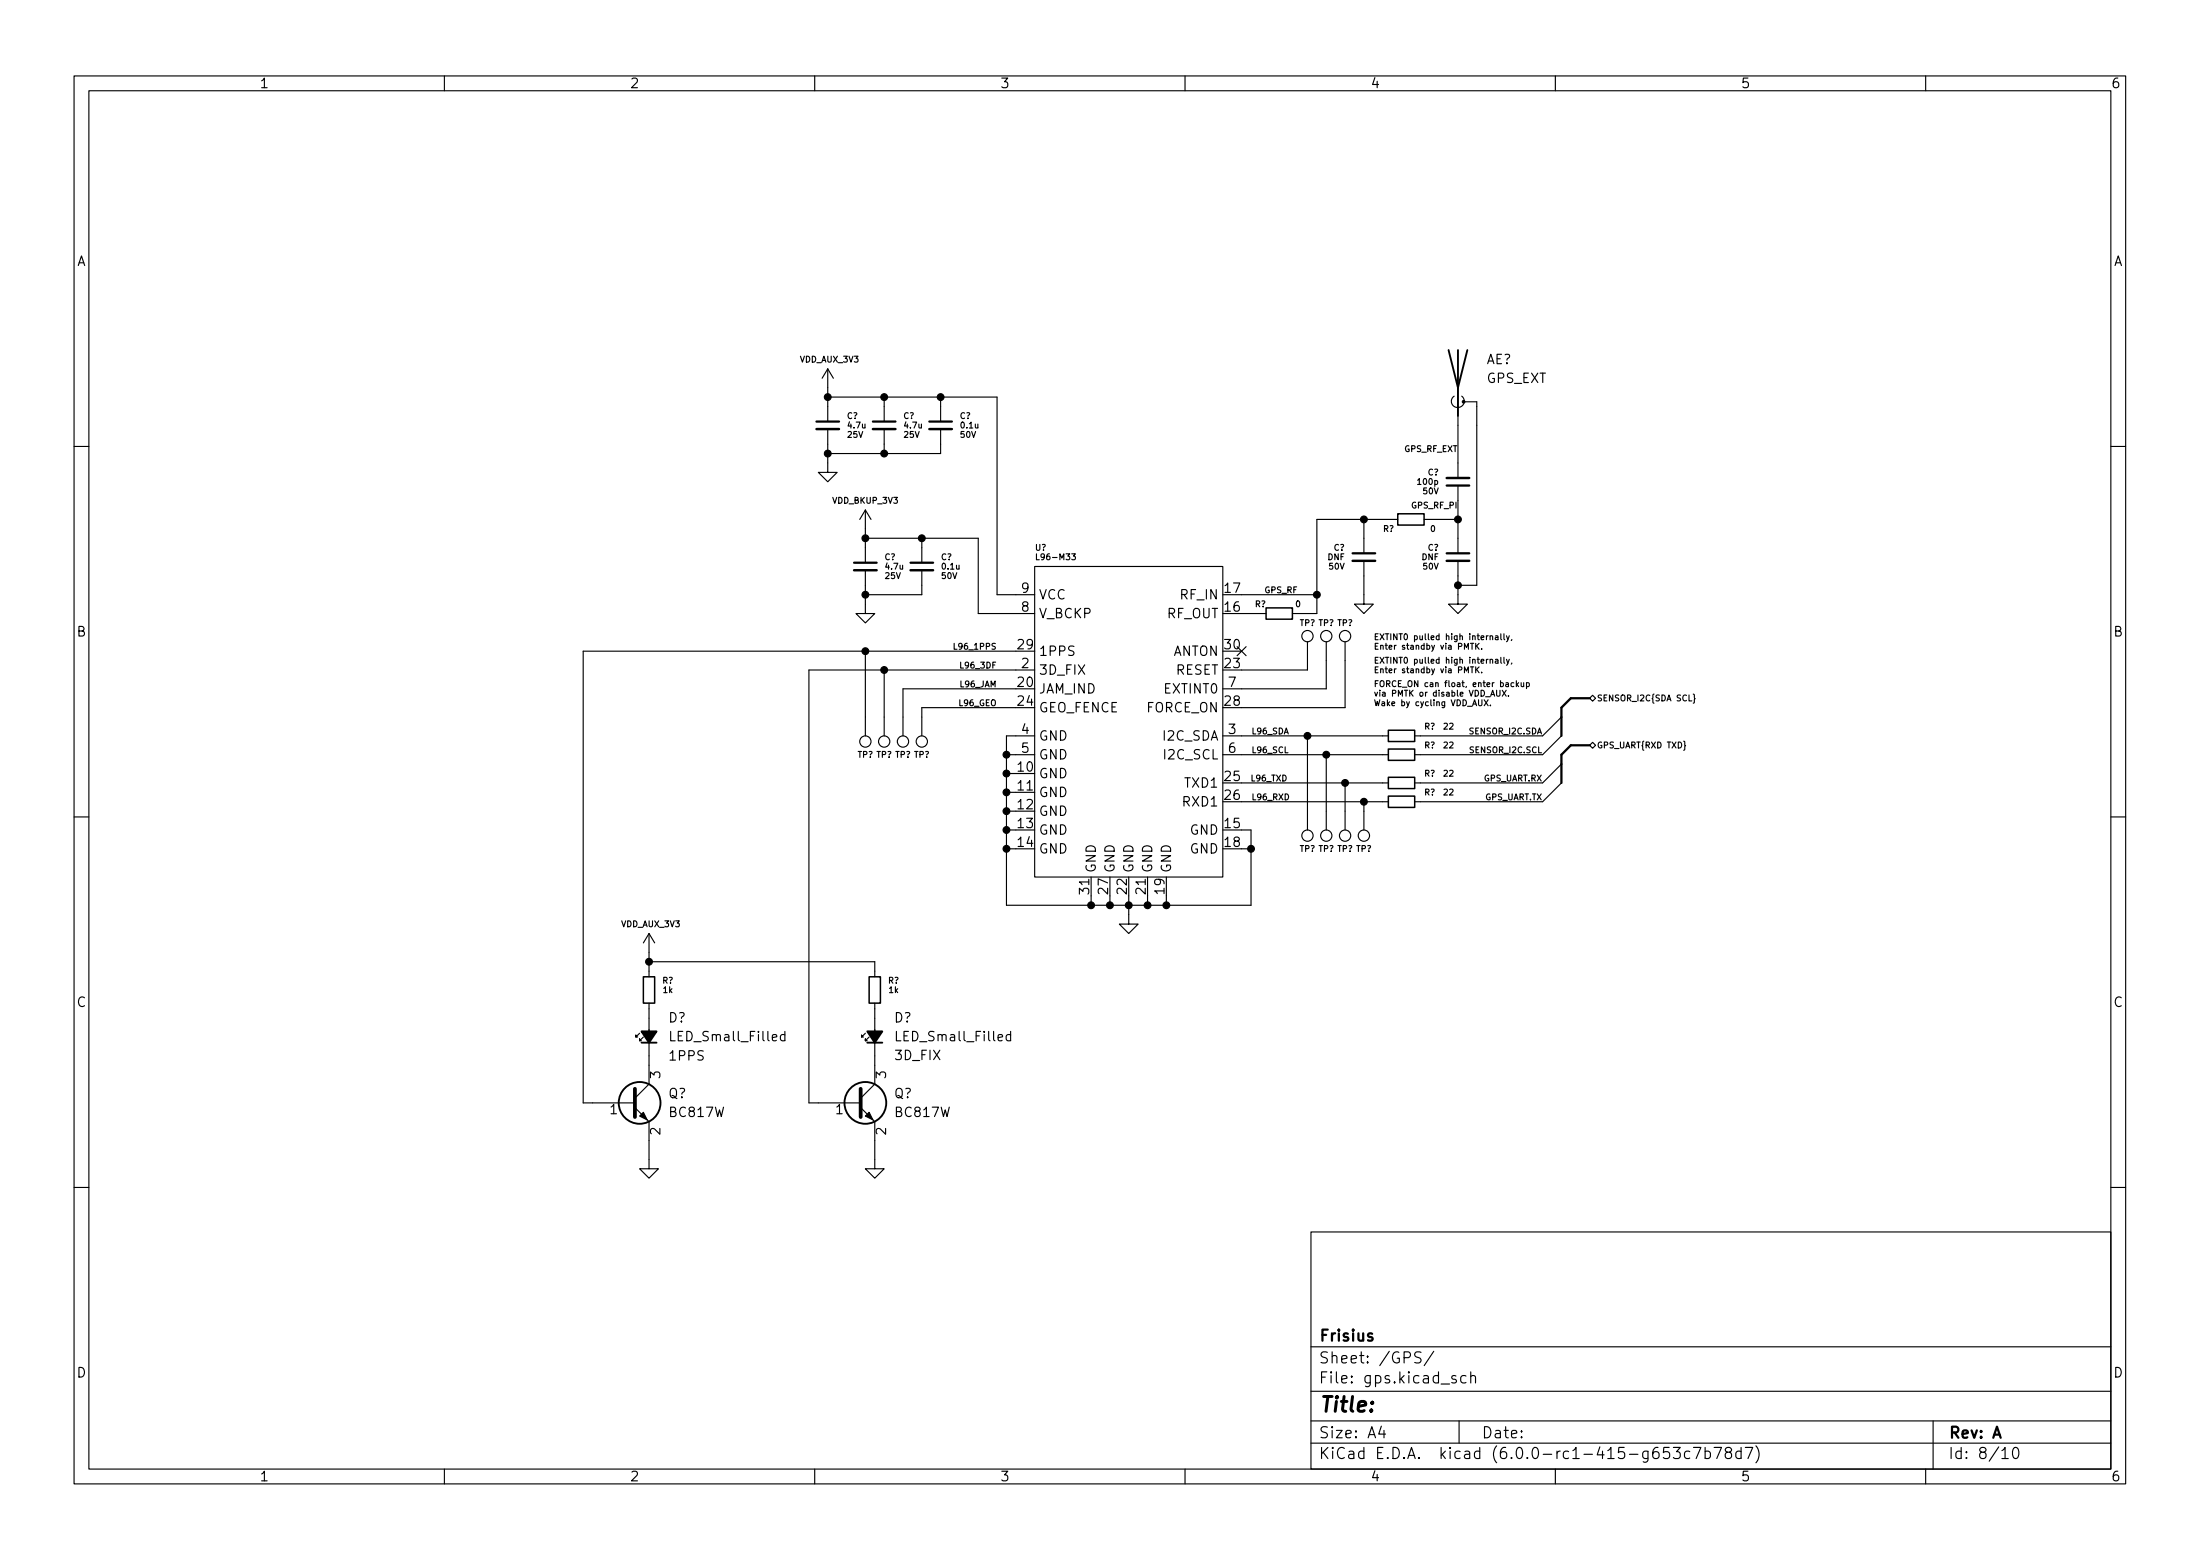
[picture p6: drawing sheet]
<svg xmlns="http://www.w3.org/2000/svg" width="297mm" height="210mm" viewBox="0 0 297 210" stroke-linecap="round" stroke-linejoin="round" font-family="sans-serif">
<g fill="none" stroke="#000" stroke-width=".15">
<path d="M10 10.2h277v190.1h-277zM12 12.2h273v186.1h-273zM60 10.2v2M110 10.2v2M160 10.2v2M210 10.2v2M260 10.2v2M111.8 57.9v5.8h1.2l-1.2 1.3-1.3-1.3h1.3M111.8 53.6h22.8v26.7h5.1M111.8 49.8v7.1M111.8 49.8l-.8 1.2M111.8 49.8l.7 1.2"/>
<path d="M119.4 53.6v3.3M119.4 57.9v3.3M127 53.6v3.3M127 57.9v3.3h-15.2M196.8 52.3v12.2M197.4 53.5a.85 .85 0 0 1 .1 1.2 .85 .85 0 0 1-1.3 0 .85 .85 0 0 1 .1-1.2M197.6 54.2h1.8v24.8h-2.6M10 60.2h2M116.8 77v5.8h1.3l-1.3 1.3-1.2-1.3h1.2M116.8 68.8v7.1M116.8 72.6h15.3v10.2h7.6M116.8 68.8l-.7 1.3"/>
<path d="M116.8 68.8l.8 1.3M124.5 72.6v3.3M124.5 77v3.3h-7.7M139.7 76.4h25.4v42h-25.4zM139.9 74.7v.8h.4M144.7 74.7h.5l-.3 .3 .3 .1v.4h-.2h-.3M184.1 75.7v5.8h1.3l-1.3 1.3-1.2-1.3h1.2M184.1 70.1v4.6M188.7 70.1h-10.9v12.7h-3.3M192.3 70.1h4.5M196.8 75.7v5.8h1.3l-1.3 1.3-1.2-1.3h1.2M196.8 65.5v9.2"/>
<path d="M285 60.2h2M116.8 87.9v11.4M119.4 90.4v8.9M128.8 86.8v.8h.4M137.2 87.9h-58.5v60.9h7M137.2 95.5h-12.7v3.8M137.2 93h-15.3v6.3M139.7 99.3h-3.8v22.9h33v-10.2h-1.3M139.7 90.4h-30.5v58.4h7M165.1 99.3h22.4M167 87.3l1.2 1.2M167.6 82.8h3.3"/>
<path d="M167.6 80.3h10.2M168.2 87.3l-1.2 1.2M176.5 86.6v3.8h-8.9M176.5 99.3v12.7M179.1 86.6v6.4h-14M181.6 86.6v8.9h-14M197.7 90.8v-.8l.3 .6 .3-.6v.8M197.7 87.6v-.8l.3 .6 .3-.6v.8M198.8 86.8v.8M198.8 90v.8M199.2 86.8v.8M199.2 90v.8"/>
<path d="M199.4 90.3l.3 .5M199.4 87.2l.3 .4M199.6 94.4v.7l.2 .1h.2l.1-.1v-.7M199.7 90l-.5 .5M199.7 86.8l-.5 .5M200 90.7v.1M200 87.5v.1M200.4 94.4l.5 .8M200.9 94.4l-.5 .8M201.2 89.1l.3-.1v.5M201.2 85.9l.3-.1v.5M201.2 85.8v.5"/>
<path d="M201.2 89v.5M201.2 95.2h.1M201.3 94l.2-.8 .3 .8M201.3 93.7h.4M201.9 89h.3l.1 .5M201.9 85.8h.3l.1 .5M202.1 93.2v.6l.1 .2 .2-.1 .1-.1v-.6M202.3 89.2l-.4 .1 .1 .2h.3M202.3 86l-.4 .1 .1 .2h.3M202.6 88.7v.7l.2 .1M202.6 85.5v.7l.2 .1M202.8 93.2l.6 .8"/>
<path d="M203.1 88.7v.7l.1 .1M203.1 85.5v.7l.1 .1M203.3 92.2h.3l.1 .5M203.4 93.2l-.6 .8M203.4 89l.2 .5M203.4 85.8l.2 .5M203.7 92.3l-.4 .2 .1 .2 .3-.1M203.7 93.9v.1M203.8 89l-.3 .7-.1 .1M203.8 85.8l-.3 .7-.1 .1M204.1 89.5l-.1 .1M204.1 86.3l-.1 .1"/>
<path d="M204.4 92.2l-.2-.1-.2 .2 .1 .3h.3M204.7 91.9v.8M204.8 92.4l.2 .3M205 92.1l-.3 .3M205.4 92.1v.5h.3M205.7 92.1v.6M206.1 92.2l.2-.1 .2 .2-.1 .3h-.3M206.1 92.1v.8M210.8 96.8l-2.5 2.5h-17.3M210.8 99.3l-2.5 2.5h-17.3M214.6 94.2l.4-.4 .4 .4-.4 .4zM228.6 93.7l.2 .1v.4l.1 .1-.1 .1v.4l-.2 .1"/>
<path d="M10 110.2h2M135.9 101.8h3.8M135.9 106.9h3.8M135.9 104.4h1.3M135.9 112h1.3M135.9 114.5h1.3M135.9 109.5h1.3M147.3 118.4v3.8M154.9 118.4v3.8M165.1 101.8h22.4M167.6 105.7h19.9M167.6 108.2h19.9"/>
<path d="M167.6 114.5h1.3M179.1 101.8v10.2M181.6 105.7v6.3M184.1 108.2v3.8M210.8 103.1l-2.5 2.6h-17.3M210.8 105.7l-2.5 2.5h-17.3M214.6 100.6l.4-.4 .4 .4-.4 .4zM227.3 100l.2 .1v.4l.1 .1-.1 .1v.4l-.2 .1M285 110.2h2M86.4 139.4l-.5 .5v-.2v.2h.2M86.9 139.9l-.5 .6v-.3v.3h.2M87.6 126l-.7 1.2"/>
<path d="M87.6 126v5.8M87.6 135.4v10.9l-1.9 1.9M87.6 126l.8 1.2M87.6 129.8h30.5v2M106 139.7l-.4-.1-.2 .3v.3l.1 .2h.5M106 139.2v1.3M116.8 139.4l-.5 .5v-.2v.2h.3M117.3 139.9l-.5 .6v-.3v.3h.3M118.1 135.4v10.9l-1.9 1.9M136.5 139.7l-.4-.1-.3 .3v.3l.2 .2h.5M136.5 139.2v1.3M149.9 120.9v1.3"/>
<path d="M152.4 120.9v3.8h1.3l-1.3 1.3-1.3-1.3h1.3M157.5 120.9v1.3M85.7 149.5l1.9 1.9v6.3h1.3l-1.3 1.3-1.2-1.3h1.2M116.2 149.5l1.9 1.9v6.3h1.3l-1.3 1.3-1.3-1.3h1.3M10 160.2h2M177 166.3h108v32h-108zM285 160.2h2M60 198.3v2M110 198.3v2M160 198.3v2M177 194.8h108M177 191.8h108"/>
<path d="M177 187.8h108M177 181.8h108M186.5 192.5l-.4 1h1M186.9 193v1M191.9 182.5l-.3-.1-.5 .1a.36 .36 0 0 0-.1 .4 .36 .36 0 0 0 .3 .2 .55 .55 0 0 1 .6 .4l-.1 .3-.2 .1h-.6M193.6 182.4l-1.3 1.9M196.6 185.7l-.4-.1-.2 .2 .1 .3 .5 .1v.1v.3h-.2h-.4M197 191.8v3M197.9 185.7l-.4-.1-.3 .3v.4l.2 .3h.1h.4M198.6 185.8a.37 .37 0 0 1 .6 0v.8M198.6 185.1v1.5M210 198.3v2"/>
<path d="M225.4 195.3h-.8v.7l.2-.1 .5 .1 .1 .2v.5l-.3 .1h-.3l-.2-.1M225.9 195.3h1l-.5 .6a.41 .41 0 0 1 .5 .3v.3l-.2 .3h-.6l-.2-.1M228.1 195.9l-.4-.1-.3 .3v.4l.2 .3h.1h.4M228.6 195.3h1l-.6 1.5M230.2 195.9l.4-.1 .3 .3v.4l-.1 .3h-.2h-.4M230.2 195.3v1.5M231.4 195.3h1l-.6 1.5M233.2 196l-.1-.1a.31 .31 0 0 1-.2-.3 .31 .31 0 0 1 .3-.3l.4 .1a.31 .31 0 0 1 .2 .3 .31 .31 0 0 1-.3 .3h-.4l-.2 .3 .1 .4 .2 .1h.3l.3-.3-.1-.4-.2-.1M235.1 195.9l-.5-.1-.2 .3v.4l.1 .3h.1h.5M235.1 195.3v1.5M235.6 195.3h1l-.6 1.5M237.1 195.1a1.72 1.72 0 0 1 0 2.3"/>
<path d="M260 198.3v2M261 191.8v6.5M270.3 195.8l.4-.5v1.5M270.3 196.8h.9M271.9 195.4a.36 .36 0 0 1 .6 .2 .77 .77 0 0 1-.4 1.2 1 1 0 0 1-.2-1.4z"/>
<circle cx="176.5" cy="85.8" r=".76"/>
<circle cx="179.1" cy="85.8" r=".76"/>
<circle cx="181.6" cy="85.8" r=".76"/>
<circle cx="116.8" cy="100.1" r=".76"/>
<circle cx="119.4" cy="100.1" r=".76"/>
<circle cx="121.9" cy="100.1" r=".76"/>
<circle cx="124.5" cy="100.1" r=".76"/>
<circle cx="176.5" cy="112.8" r=".76"/>
<circle cx="179.1" cy="112.8" r=".76"/>
<circle cx="181.6" cy="112.8" r=".76"/>
<circle cx="184.1" cy="112.8" r=".76"/>
</g>
<path d="M188.7 69.3h3.6v1.6h-3.6zM170.9 82h3.6v1.6h-3.6zM187.5 98.5h3.5v1.6h-3.5zM187.5 101.1h3.5v1.5h-3.5zM187.5 104.9h3.5v1.5h-3.5zM187.5 107.4h3.5v1.6h-3.5zM86.9 131.8h1.5v3.6h-1.5zM117.3 131.8h1.6v3.6h-1.6z" fill="none" stroke="#000" stroke-width=".2"/>
<path d="M110.2 57.9h3.1M117.9 57.9h3M125.5 57.9h3M115.3 77h3.1M122.9 77h3.1M182.6 75.7h3.1M195.3 75.7h3.1M195.3 64.5h3.1" fill="none" stroke="#000" stroke-width=".33"/>
<path d="M110.2 56.9h3.1M117.9 56.9h3M125.5 56.9h3M115.3 75.9h3.1M122.9 75.9h3.1M182.6 74.7h3.1M195.3 74.7h3.1M195.3 65.5h3.1M214.6 94.2h-2.5l-1.3 1.3v3.8M214.6 100.6h-2.5l-1.3 1.2v3.9" fill="none" stroke="#000" stroke-width=".3"/>
<g fill="none" stroke="#000" stroke-width=".25">
<path d="M195.6 47.2l1.2 5.1 1.3-5.1M196.8 47.2v8.9M86.6 140.7h2M117.1 140.7h2"/>
<circle cx="86.4" cy="148.8" r="2.82"/>
<circle cx="116.8" cy="148.8" r="2.82"/>
</g>
<path d="M86.6 139.2h2l-1 1.5zM117.1 139.2h2l-1 1.5z" fill="#000" stroke="#000" stroke-width=".25"/>
<path d="M85.7 146.9v3.8M116.2 146.9v3.8" fill="none" stroke="#000" stroke-width=".51"/>
<g fill="#000" stroke="#000" stroke-width=".15">
<path d="M86.4 150.6l.5-.5 .5 1zM116.8 150.6l.5-.5 .6 1z"/>
<circle cx="111.8" cy="53.6" r=".46"/>
<circle cx="119.4" cy="53.6" r=".46"/>
<circle cx="127" cy="53.6" r=".46"/>
<circle cx="197.6" cy="54.2" r=".18"/>
<circle cx="111.8" cy="61.2" r=".46"/>
<circle cx="116.8" cy="72.6" r=".46"/>
<circle cx="119.4" cy="61.2" r=".46"/>
<circle cx="124.5" cy="72.6" r=".46"/>
<circle cx="184.1" cy="70.1" r=".46"/>
<circle cx="196.8" cy="70.1" r=".46"/>
<circle cx="196.8" cy="79" r=".46"/>
<circle cx="116.8" cy="87.9" r=".46"/>
<circle cx="116.8" cy="80.3" r=".46"/>
<circle cx="119.4" cy="90.4" r=".46"/>
<circle cx="176.5" cy="99.3" r=".46"/>
<circle cx="177.8" cy="80.3" r=".46"/>
<circle cx="135.9" cy="104.4" r=".46"/>
<circle cx="135.9" cy="106.9" r=".46"/>
<circle cx="135.9" cy="109.5" r=".46"/>
<circle cx="135.9" cy="112" r=".46"/>
<circle cx="135.9" cy="114.5" r=".46"/>
<circle cx="135.9" cy="101.8" r=".46"/>
<circle cx="168.9" cy="114.5" r=".46"/>
<circle cx="179.1" cy="101.8" r=".46"/>
<circle cx="181.6" cy="105.7" r=".46"/>
<circle cx="184.1" cy="108.2" r=".46"/>
<circle cx="87.6" cy="129.8" r=".46"/>
<circle cx="147.3" cy="122.2" r=".46"/>
<circle cx="149.9" cy="122.2" r=".46"/>
<circle cx="152.4" cy="122.2" r=".46"/>
<circle cx="154.9" cy="122.2" r=".46"/>
<circle cx="157.5" cy="122.2" r=".46"/>
</g>
<text font-size="2.8" x="178" y="190.6">Title:</text>
<g font-size="2.1">
<text x="178" y="184">Sheet: /GPS/</text>
<text x="178" y="181">Frisius</text>
<text x="178" y="186.7">File: gps.kicad_sch</text>
<text x="178" y="196.9">KiCad E.D.A. kicad (6.0.0-rc1-415-g653c7b78d7)</text>
<text x="178" y="194.1">Size: A4</text>
<text x="200" y="194.1">Date:</text>
<text x="263" y="194.1">Rev: A</text>
<text x="263" y="196.9">Id: 8/10</text>
</g>
<g font-size="1.8">
<text x="35" y="11.9">1</text>
<text x="85" y="11.9">2</text>
<text x="135" y="11.9">3</text>
<text x="185" y="11.9">4</text>
<text x="235" y="11.9">5</text>
<text x="285" y="11.9">6</text>
<text x="10.3" y="35.9">A</text>
<text x="285.3" y="35.9">A</text>
<text x="200.6" y="49.1">AE?</text>
<text x="200.7" y="51.7">GPS_EXT</text>
<text x="137.9" y="82.5">8</text>
<text x="137.9" y="80">9</text>
<text x="140.2" y="83.4">V_BCKP</text>
<text x="140.2" y="80.9">VCC</text>
<text x="157.5" y="83.4">RF_OUT</text>
<text x="159.5" y="80.9">RF_IN</text>
<text x="165.4" y="82.5">16</text>
<text x="165.4" y="80">17</text>
<text x="10.3" y="85.9">B</text>
<text x="137.4" y="87.6">29</text>
<text x="140.2" y="88.5">1PPS</text>
<text x="158.3" y="88.5">ANTON</text>
<text x="165.4" y="87.6">30</text>
<text x="285.3" y="85.9">B</text>
<text x="137.4" y="92.7">20</text>
<text x="137.4" y="95.2">24</text>
<text x="137.9" y="90.2">2</text>
<text x="140.2" y="91.1">3D_FIX</text>
<text x="140.2" y="93.6">JAM_IND</text>
<text x="157.3" y="93.6">EXTINT0</text>
<text x="158.7" y="91.1">RESET</text>
<text x="165.4" y="90.2">23</text>
<text x="165.4" y="95.2">28</text>
<text x="165.9" y="92.7">7</text>
<text x="137.9" y="99.1">4</text>
<text x="137.9" y="101.6">5</text>
<text x="140.2" y="96.1">GEO_FENCE</text>
<text x="140.2" y="99.9">GND</text>
<text x="154.8" y="96.1">FORCE_ON</text>
<text x="157.1" y="99.9">I2C_SDA</text>
<text x="165.9" y="99.1">3</text>
<text x="165.9" y="101.6">6</text>
<text x="137.4" y="104.1">10</text>
<text x="137.4" y="106.7">11</text>
<text x="140.2" y="105">GND</text>
<text x="140.2" y="107.6">GND</text>
<text x="140.2" y="102.5">GND</text>
<text x="157.3" y="102.5">I2C_SCL</text>
<text x="160.1" y="106.3">TXD1</text>
<text x="165.4" y="105.4">25</text>
<text x="165.4" y="107.9">26</text>
<text x="137.4" y="109.2">12</text>
<text x="137.4" y="111.8">13</text>
<text x="140.2" y="110.1">GND</text>
<text x="140.2" y="112.6">GND</text>
<text x="159.9" y="108.8">RXD1</text>
<text x="160.7" y="112.6">GND</text>
<text x="165.4" y="111.8">15</text>
<text x="137.4" y="114.3">14</text>
<text x="140.2" y="115.2">GND</text>
<text x="148" y="117.9" transform="rotate(-90 148 117.9)">GND</text>
<text x="150.5" y="117.9" transform="rotate(-90 150.5 117.9)">GND</text>
<text x="153" y="117.9" transform="rotate(-90 153 117.9)">GND</text>
<text x="155.6" y="117.9" transform="rotate(-90 155.6 117.9)">GND</text>
<text x="158.1" y="117.9" transform="rotate(-90 158.1 117.9)">GND</text>
<text x="160.7" y="115.2">GND</text>
<text x="165.4" y="114.3">18</text>
<text x="147.1" y="120.6" transform="rotate(-90 147.1 120.6)">31</text>
<text x="149.6" y="120.6" transform="rotate(-90 149.6 120.6)">27</text>
<text x="152.1" y="120.6" transform="rotate(-90 152.1 120.6)">22</text>
<text x="154.7" y="120.6" transform="rotate(-90 154.7 120.6)">21</text>
<text x="157.2" y="120.6" transform="rotate(-90 157.2 120.6)">19</text>
<text x="10.3" y="135.9">C</text>
<text x="90.2" y="138">D?</text>
<text x="120.7" y="138">D?</text>
<text x="285.3" y="135.9">C</text>
<text x="90.4" y="143.1">1PPS</text>
<text x="90.8" y="140.5">LED_Small_Filled</text>
<text x="120.9" y="143.1">3D_FIX</text>
<text x="121.3" y="140.5">LED_Small_Filled</text>
<text x="89.2" y="145.5" transform="rotate(-90 89.2 145.5)">3</text>
<text x="90.2" y="148.2">Q?</text>
<text x="119.6" y="145.5" transform="rotate(-90 119.6 145.5)">3</text>
<text x="120.7" y="148.2">Q?</text>
<text x="82.4" y="150.4">1</text>
<text x="89.2" y="153.1" transform="rotate(-90 89.2 153.1)">2</text>
<text x="90.5" y="150.7">BC817W</text>
<text x="112.9" y="150.4">1</text>
<text x="119.6" y="153.1" transform="rotate(-90 119.6 153.1)">2</text>
<text x="121" y="150.7">BC817W</text>
<text x="10.3" y="185.9">D</text>
<text x="285.3" y="185.9">D</text>
<text x="35" y="199.9">1</text>
<text x="85" y="199.9">2</text>
<text x="135" y="199.9">3</text>
<text x="185" y="199.9">4</text>
<text x="235" y="199.9">5</text>
<text x="285" y="199.9">6</text>
</g>
<g font-size="1.1">
<text x="108" y="48.9">VDD_AUX_3V3</text>
<text x="114.4" y="56.5">C?</text>
<text x="114.5" y="59.1">25V</text>
<text x="114.5" y="57.8">4.7u</text>
<text x="122" y="56.5">C?</text>
<text x="122.1" y="59.1">25V</text>
<text x="122.2" y="57.8">4.7u</text>
<text x="129.6" y="56.5">C?</text>
<text x="129.7" y="59.1">50V</text>
<text x="129.8" y="57.8">0.1u</text>
<text x="189.6" y="61">GPS_RF_EXT</text>
<text x="191.5" y="65.4">100p</text>
<text x="192.8" y="64.1">C?</text>
<text x="112.5" y="68">VDD_BKUP_3V3</text>
<text x="186.7" y="71.8">R?</text>
<text x="190.7" y="68.6">GPS_RF_PI</text>
<text x="192.2" y="66.7">50V</text>
<text x="193.2" y="71.8">0</text>
<text x="119.4" y="75.6">C?</text>
<text x="119.6" y="76.8">4.7u</text>
<text x="127.1" y="75.6">C?</text>
<text x="127.2" y="76.8">0.1u</text>
<text x="139.8" y="74.3">U?</text>
<text x="140.3" y="75.6">L96-M33</text>
<text x="179.3" y="75.6">DNF</text>
<text x="179.5" y="76.8">50V</text>
<text x="180.1" y="74.3">C?</text>
<text x="192" y="75.6">DNF</text>
<text x="192.2" y="76.8">50V</text>
<text x="192.8" y="74.3">C?</text>
<text x="119.5" y="78.1">25V</text>
<text x="127.2" y="78.1">50V</text>
<text x="169.4" y="81.9">R?</text>
<text x="170.8" y="80">GPS_RF</text>
<text x="175" y="81.9">0</text>
<text x="129.2" y="87.7">L96_1PPS</text>
<text x="175.5" y="84.5">TP? TP? TP?</text>
<text x="185.4" y="89.5">EXTINT0 pulled high internally,</text>
<text x="185.4" y="86.4">EXTINT0 pulled high internally,</text>
<text x="185.4" y="87.7">Enter standby via PMTK.</text>
<text x="129.6" y="95.3">L96_GEO</text>
<text x="129.7" y="92.7">L96_JAM</text>
<text x="130" y="90.2">L96_3DF</text>
<text x="185.4" y="90.8">Enter standby via PMTK.</text>
<text x="185.4" y="92.7">FORCE_ON can float, enter backup</text>
<text x="185.4" y="94">via PMTK or disable VDD_AUX.</text>
<text x="185.4" y="95.3">Wake by cycling VDD_AUX.</text>
<text x="215.5" y="94.6">SENSOR_I2C{SDA SCL}</text>
<text x="168.9" y="99.1">L96_SDA</text>
<text x="168.9" y="101.6">L96_SCL</text>
<text x="192.3" y="98.4">R?</text>
<text x="192.3" y="101">R?</text>
<text x="195" y="98.4">22</text>
<text x="195" y="101">22</text>
<text x="198.6" y="99.1">SENSOR_I2C.SDA</text>
<text x="198.7" y="101.6">SENSOR_I2C.SCL</text>
<text x="215.5" y="101">GPS_UART{RXD TXD}</text>
<text x="115.8" y="102.2">TP? TP? TP? TP?</text>
<text x="168.8" y="105.4">L96_TXD</text>
<text x="168.9" y="108">L96_RXD</text>
<text x="192.3" y="104.8">R?</text>
<text x="192.3" y="107.3">R?</text>
<text x="195" y="104.8">22</text>
<text x="195" y="107.3">22</text>
<text x="200.4" y="105.4">GPS_UART.RX</text>
<text x="200.5" y="108">GPS_UART.TX</text>
<text x="175.5" y="114.9">TP? TP? TP? TP?</text>
<text x="83.9" y="125.1">VDD_AUX_3V3</text>
<text x="89.4" y="132.7">R?</text>
<text x="89.6" y="134">1k</text>
<text x="119.9" y="132.7">R?</text>
<text x="120" y="134">1k</text>
</g>
</svg>
